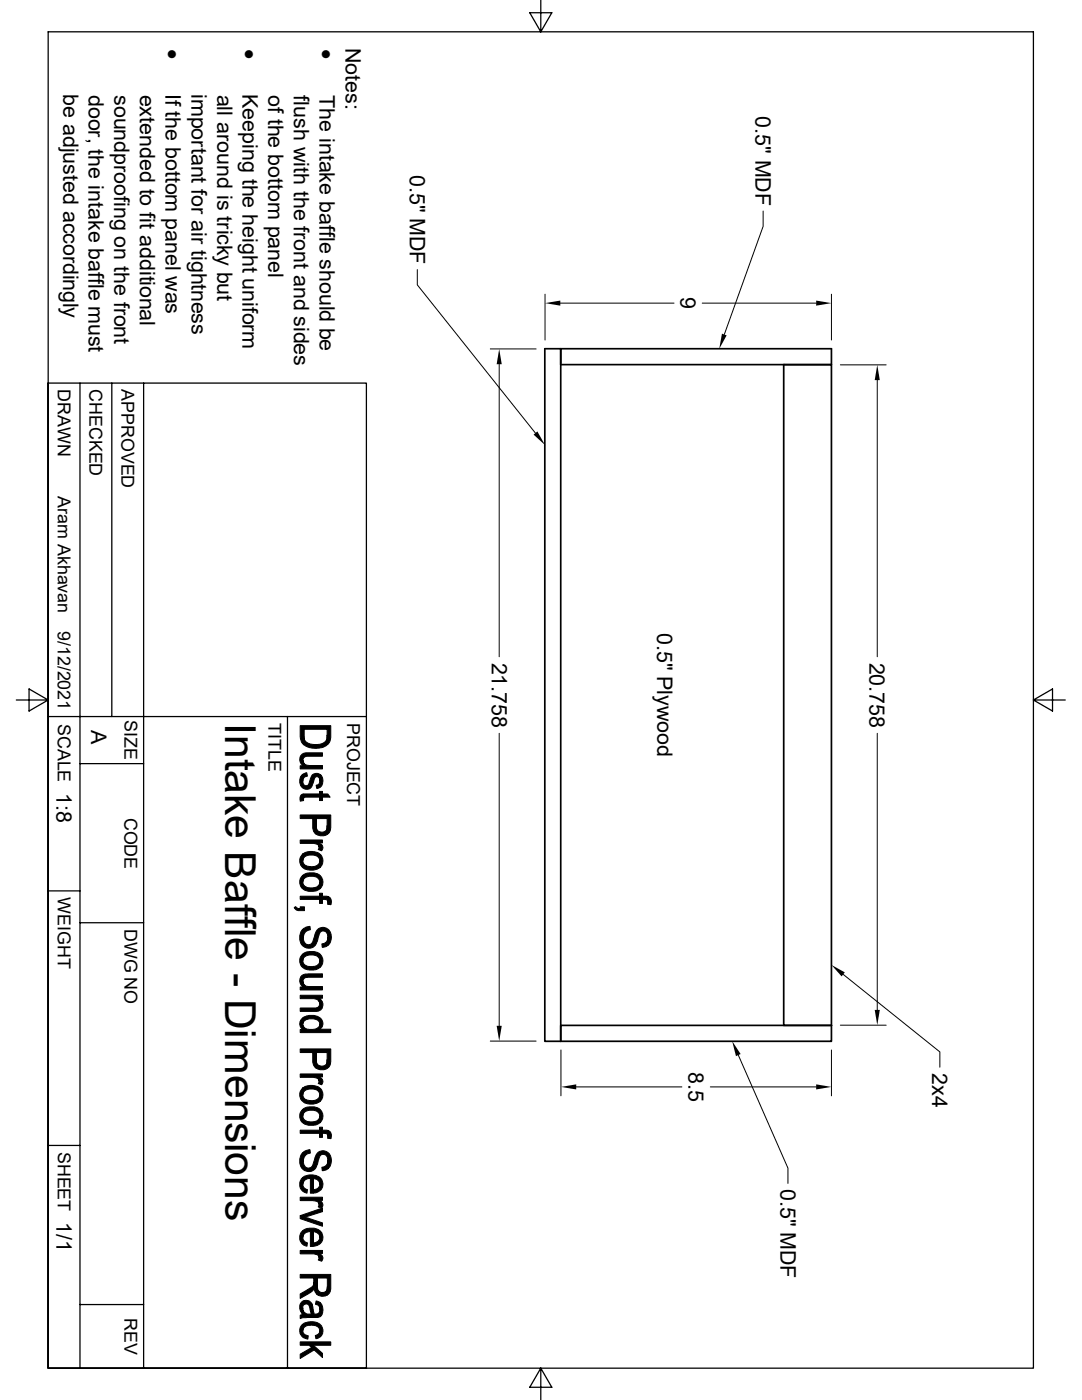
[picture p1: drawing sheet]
<svg xmlns="http://www.w3.org/2000/svg" width="216mm" height="279mm" viewBox="0 0 216 279" stroke-linecap="round" stroke-linejoin="round" font-family="sans-serif">
<path d="M108.7 69.6h3.2v138.2h-3.2zM111.9 69.6h54v3.2h-54zM156.4 72.8h9.5v131.8h-9.5zM165.9 204.6h-54v3.2M165.9 204.6v3.2h-54" fill="none" stroke="#000" stroke-width=".34"/>
<g fill="none" stroke="#000" stroke-width=".25">
<path d="M9.6 6.4h196.6v266.6h-196.6zM107.9 0v6.4l2.2-3.9h-4.4l2.2 3.9M9.6 76.5h63.5v196.5h-63.5zM16 76.5v196.5M22.3 76.5v66.5M28.7 76.5v196.5M3.3 139.7h6.3l-3.8 2.2v-4.4l3.8 2.2M206.2 139.7l3.8-2.2v4.4l-3.8-2.2h6.4M9.6 143h63.5M16 152.4h12.7M57.4 143v130M9.6 177.8h6.4"/>
<path d="M16 184.1h12.7M9.6 228.6h6.4M16 260.3h12.7M107.9 273l-2.2 3.9h4.4l-2.2-3.9v6.4"/>
</g>
<g fill="#000" stroke="#000" stroke-width=".2">
<path d="M60.1 158.7l.4-.2 .1 1.3-.7 .1v-.7z" fill-rule="evenodd"/>
<path d="M60.5 151.7l.1 .6v.5l-.2-.1z" fill-rule="evenodd"/>
<path d="M60.4 154.6l.8-.4 .1 .7a.94 .94 0 0 0-.9 1z" fill-rule="evenodd"/>
<path d="M60.2 154.7l.2-.1v1.3a.7 .7 0 0 0 .7 .9 .7 .7 0 0 0 .7-.8 1.58 1.58 0 0 1 1.5-1.7l.5 .3v1.2a.6 .6 0 0 0-.5-.8 .6 .6 0 0 0-.6 .7 1.85 1.85 0 0 1-1.5 1.8 1.73 1.73 0 0 1-1-2.8z" fill-rule="evenodd"/>
<path d="M60.2 150.5l.8-.3h3.3v.7h-2.8a.87 .87 0 0 0-1 .8l-.1 1a1.46 1.46 0 0 1-.2-2.2z" fill-rule="evenodd"/>
<path d="M59.9 152.8h.7v-.5a1.48 1.48 0 0 0 1.4 .5h2.3v.7h-4.4z" fill-rule="evenodd"/>
<path d="M63.8 154.6a1.62 1.62 0 0 1-.5 2.8l-.2-.7a.74 .74 0 0 0 .7-.9z" fill-rule="evenodd"/>
<path d="M60.6 145.5v1.2a1.8 1.8 0 0 0 2.2 1.9 2.17 2.17 0 0 0 2.4-1.1l.1-.8 .1 1.9a4.2 4.2 0 0 1-4.8 0z" fill-rule="evenodd"/>
<path d="M60.5 158.5h3.3v-.6h.5v.6h1.1l.5 .6h-1.6v.7h-.5v-.7h-2.8l-.4 .1-.1 .3z" fill-rule="evenodd"/>
<path d="M59.9 144.8h6.1v2.4l-.3 .9-.3 .5-.1-3.1h-4.7v3.1l-.4-.5-.3-.7z" fill-rule="evenodd"/>
<path d="M60.3 170.6l.1-.2v1.4a1.61 1.61 0 0 0 2.1 1.1l.7-.1a.92 .92 0 0 0 .6-1v1.3a2.85 2.85 0 0 1-3.8-.5l-.2-1.1z" fill-rule="evenodd"/>
<path d="M60.3 174.8l.1-.1v1.3a1.69 1.69 0 0 0 2.3 1.2l.3-.1a1.01 1.01 0 0 0 .8-1.1v1.4a2.68 2.68 0 0 1-3.9-.7l-.1-1z" fill-rule="evenodd"/>
<path d="M59.9 167.6h4.4v.6h-.6v.9a1.24 1.24 0 0 0-1.5-.8h-2.3z" fill-rule="evenodd"/>
<path d="M63.7 168.2a.95 .95 0 0 1 .5 1.6l-.7-.3 .2-.4z" fill-rule="evenodd"/>
<path d="M60.5 170.3a2.76 2.76 0 0 1 3.8 .7l.1 .6v.7l-.6 .8v-1.3a1.43 1.43 0 0 0-1.9-1.2l-.6 .2a1.17 1.17 0 0 0-.9 1z" fill-rule="evenodd"/>
<path d="M60.5 174.6a2.9 2.9 0 0 1 3.6 .4 1.79 1.79 0 0 1-.3 2.4v-1.4a1.43 1.43 0 0 0-1.9-1.1l-1 .3-.4 .4-.1 .4z" fill-rule="evenodd"/>
<path d="M63.1 163.4v1.4a1.1 1.1 0 0 0 1.1 1.3 1.1 1.1 0 0 0 1.1-1.3v1.7l-.7 .3h-.7l-.7-.3h-.2z" fill-rule="evenodd"/>
<path d="M59.9 178.9h3.9v-.6h.5v.6h1.1v1.2a.51 .51 0 0 0-.7-.6h-.4v.8h-.5v-.8h-3.9z" fill-rule="evenodd"/>
<path d="M59.9 162.6h6.1v2.6l-.3 .9-.4 .4v-3.1h-2.2l-.1 3.1-.4-.5-.2-.7v-1.9h-2.5z" fill-rule="evenodd"/>
<path d="M65.4 178.9a1.24 1.24 0 0 1 .6 1.7l-.6-.1z" fill-rule="evenodd"/>
<path d="M60.5 195.9l.1 .5v.6l-.2-.1z" fill-rule="evenodd"/>
<path d="M58.7 181.1l.3-.2 .5 .4 .4 .1v-.4h.8v.7h-.8a1.03 1.03 0 0 1-1.2-.6z" fill-rule="evenodd"/>
<path d="M60.5 185.4l.5-.4 .8-.1 .1 .6a1.52 1.52 0 0 0-1.4 1.7z" fill-rule="evenodd"/>
<path d="M60.3 190.5l.1-.1v1.3a1.69 1.69 0 0 0 2.3 1.2l.3-.1a1.01 1.01 0 0 0 .8-1.1v1.4a2.85 2.85 0 0 1-3.8-.5l-.2-1.2z" fill-rule="evenodd"/>
<path d="M63.7 199.2l.1 .1v1.1z" fill-rule="evenodd"/>
<path d="M60.2 194.7l.7-.3h3.4v.6h-2.8a.87 .87 0 0 0-1 .9l-.1 1a1.46 1.46 0 0 1-.2-2.2z" fill-rule="evenodd"/>
<path d="M59.9 197h.7v-.6a1.34 1.34 0 0 0 1.4 .5h2.3v.7h-4.4z" fill-rule="evenodd"/>
<path d="M59.9 198.6h4.4v.6h-.6v.7l-.4-.4-.6-.2h-2.8z" fill-rule="evenodd"/>
<path d="M60.5 190.3a2.9 2.9 0 0 1 3.6 .5 1.79 1.79 0 0 1-.3 2.3v-1.4a1.43 1.43 0 0 0-1.9-1.1l-1 .3-.4 .4-.1 .4z" fill-rule="evenodd"/>
<path d="M65.4 187v1.7l-.3 .2-.8 .2-.1-.7 .4-.1a1.08 1.08 0 0 0 .8-1.3z" fill-rule="evenodd"/>
<path d="M60.4 185.5l.1-.1v1.8a1.01 1.01 0 0 0 .7 1.3 1.01 1.01 0 0 0 1.3-.8 3.9 3.9 0 0 1 1.2-2.4 1.72 1.72 0 0 1 1.8 .2 1.72 1.72 0 0 1 .6 1.8l-.2 .8-.5 .6v-1.7a.92 .92 0 0 0-.7-1.2 .92 .92 0 0 0-1.1 .9 3.1 3.1 0 0 1-1.4 2.4 1.97 1.97 0 0 1-2-.6 1.97 1.97 0 0 1-.3-2.1l.1-.4z" fill-rule="evenodd"/>
<path d="M60.3 203.2h.1l.1 2.2a1.38 1.38 0 0 1-.2-2.2z" fill-rule="evenodd"/>
<path d="M60.3 217.3l.1-.2v1.4a1.61 1.61 0 0 0 2.1 1.1l.7-.1a.92 .92 0 0 0 .6-1v1.3a2.6 2.6 0 0 1-3.9-.8l-.1-.8z" fill-rule="evenodd"/>
<path d="M59.9 214.3h4.4v.6h-.6v.9a1.24 1.24 0 0 0-1.5-.8h-2.3z" fill-rule="evenodd"/>
<path d="M59.9 201.2h2.7a.91 .91 0 0 0 1.2-.8v-1.1a1.43 1.43 0 0 1 .5 1.8 1.43 1.43 0 0 1-1.7 .7h-2.7z" fill-rule="evenodd"/>
<path d="M60.5 203a2.81 2.81 0 0 1 3.8 .7l.1 .8-.1 .4-.5 .5v-1a1.57 1.57 0 0 0-2.1-1.1l-1 .5-.3 .6v-1.2z" fill-rule="evenodd"/>
<path d="M63.7 214.9a.95 .95 0 0 1 .5 1.6l-.7-.3 .2-.4z" fill-rule="evenodd"/>
<path d="M60.5 217a2.76 2.76 0 0 1 3.8 .7l.1 .6v.6l-.6 .9v-1.3a1.43 1.43 0 0 0-1.9-1.2l-.6 .2a1.17 1.17 0 0 0-.9 1z" fill-rule="evenodd"/>
<path d="M63.1 210.1v1.4a1.1 1.1 0 0 0 1.1 1.3 1.1 1.1 0 0 0 1.1-1.3v1.7l-.7 .3h-.7l-.7-.3-.2-.1z" fill-rule="evenodd"/>
<path d="M60.5 204.7v.1a2.3 2.3 0 0 0 2.8 .4l.4-.4 .1-.4v1h2.2v.7h-6.1v-.7h.6z" fill-rule="evenodd"/>
<path d="M59.9 209.3h6.1v2.6l-.3 .9-.4 .4v-3.1h-2.2l-.1 3-.4-.4-.2-.7v-1.9h-2.5z" fill-rule="evenodd"/>
<path d="M60.3 235.1l.1-.1v1.4a1.1 1.1 0 0 0 .9 1v.7a1.79 1.79 0 0 1-1-3z" fill-rule="evenodd"/>
<path d="M60.5 230l.5-.4 .8-.2 .1 .7a1.52 1.52 0 0 0-1.4 1.7z" fill-rule="evenodd"/>
<path d="M60.4 235a3.1 3.1 0 0 1 3.4 0v1.3a1.23 1.23 0 0 0-1.3-1.1v2.9h-.6v-2.9l-1.1 .3-.4 .9z" fill-rule="evenodd"/>
<path d="M60.3 221.5l.1-.1v1.3a1.69 1.69 0 0 0 2.3 1.2l.3-.1a1.01 1.01 0 0 0 .8-1.1v1.4a2.68 2.68 0 0 1-3.9-.7l-.1-1z" fill-rule="evenodd"/>
<path d="M59.9 238.9h4.4v.7h-.6v.8a1.24 1.24 0 0 0-1.5-.8h-2.3z" fill-rule="evenodd"/>
<path d="M60.5 221.3a2.9 2.9 0 0 1 3.6 .4 1.79 1.79 0 0 1-.3 2.4v-1.4a1.43 1.43 0 0 0-1.9-1.1l-1 .3-.4 .4-.1 .4z" fill-rule="evenodd"/>
<path d="M62.5 235.2v2.2l.9-.2 .4-.5v-1.7a1.77 1.77 0 0 1 .5 2 1.77 1.77 0 0 1-1.8 1.1z" fill-rule="evenodd"/>
<path d="M65.4 231.6v1.7l-.3 .2-.8 .1-.1-.6 .4-.1a1.16 1.16 0 0 0 .8-1.3z" fill-rule="evenodd"/>
<path d="M59.9 225.6h3.9v-.6h.5v.6h1.1v1.2a.51 .51 0 0 0-.7-.6h-.4v.8h-.5v-.8h-3.9z" fill-rule="evenodd"/>
<path d="M65.4 225.6a1.24 1.24 0 0 1 .6 1.6h-.6z" fill-rule="evenodd"/>
<path d="M60.4 230h.1v1.8a1.01 1.01 0 0 0 .7 1.3 1.01 1.01 0 0 0 1.3-.8 3.9 3.9 0 0 1 1.2-2.4 1.72 1.72 0 0 1 1.8 .2 1.72 1.72 0 0 1 .6 1.8l-.2 .8-.5 .6v-1.7a.92 .92 0 0 0-.7-1.2 .92 .92 0 0 0-1.1 .9 3.1 3.1 0 0 1-1.4 2.4 2.05 2.05 0 0 1-2.1-.7 2.05 2.05 0 0 1-.1-2.3z" fill-rule="evenodd"/>
<path d="M60.1 246l.3-.4v1.4a1.19 1.19 0 0 0 .9 1v.7a1.79 1.79 0 0 1-1.2-2.7z" fill-rule="evenodd"/>
<path d="M59.9 258.2l2.3-1.3 .3-.4 .1-.6 .1 1.3-.3 .4-2.5 1.5z" fill-rule="evenodd"/>
<path d="M60.4 245.6a3.1 3.1 0 0 1 3.4 0v1.3a1.17 1.17 0 0 0-1.3-1.1v2.9l-.6 .1v-3l-1.1 .3-.4 .9z" fill-rule="evenodd"/>
<path d="M63.1 259.6l.7 .3v1.4a.83 .83 0 0 0-.9-1z" fill-rule="evenodd"/>
<path d="M59.9 242.6l4.4 1.5v.6l-4.4-1.5z" fill-rule="evenodd"/>
<path d="M59.9 242.6l4.4-1.5v.7l-3.5 1.1z" fill-rule="evenodd"/>
<path d="M59.9 249.6h4.4v.5h-.6v.9a1.24 1.24 0 0 0-1.5-.8h-2.3z" fill-rule="evenodd"/>
<path d="M63.7 239.6a.92 .92 0 0 1 .5 1.5l-.7-.2 .2-.4z" fill-rule="evenodd"/>
<path d="M62.5 245.8v2.2h.2l.6-.2 .5-.5v-1.7a1.75 1.75 0 0 1 .5 2 1.75 1.75 0 0 1-1.8 1.1z" fill-rule="evenodd"/>
<path d="M63.7 250.1a.96 .96 0 0 1 .5 1.6l-.7-.2 .2-.5z" fill-rule="evenodd"/>
<path d="M63.3 255.1v1.5a1.03 1.03 0 0 0 .9 1.3 1.03 1.03 0 0 0 1.1-1.1v1.7l-1.1 .2-.9-.3z" fill-rule="evenodd"/>
<path d="M59.9 254.3h6.1v3l-.2 .7-.5 .4v-3.3h-2v3.3l-.4-.5-.2-.6-.1-2.2h-2.7z" fill-rule="evenodd"/>
<path d="M60.4 261l.1 1.3-.2-.1z" fill-rule="evenodd"/>
<path d="M60.3 264.4l.1-.1v1.3a1.09 1.09 0 0 0 1.1 1l-.1 .7a1.68 1.68 0 0 1-1.5-1.1 1.68 1.68 0 0 1 .4-1.8z" fill-rule="evenodd"/>
<path d="M60.3 259.8l.8-.3a1.17 1.17 0 0 1 1.1 .6l-.1 2.2-.3-1.1a.73 .73 0 0 0-.6-1 .73 .73 0 0 0-.8 .8l-.1 1.2a1.79 1.79 0 0 1 0-2.4z" fill-rule="evenodd"/>
<path d="M63.8 265.6v1.2l-.8 .4-.1-.7h.2a.89 .89 0 0 0 .7-.9z" fill-rule="evenodd"/>
<path d="M59.9 270.3l2.3-1.4 .3-.4 1.8 1.6v.8l-1.6-1.5-2.8 1.7z" fill-rule="evenodd"/>
<path d="M60.5 261.5l.2 .3a1.45 1.45 0 0 0 1.4 .5l.1-2.2 .5 2.1a.76 .76 0 0 0 .8-.1 .76 .76 0 0 0 .3-.8v-1.4a2.04 2.04 0 0 1 0 2.9l-.3 .1-3 .1-.6 .1v-.6l.6-.2z" fill-rule="evenodd"/>
<path d="M60.4 264.3a2.78 2.78 0 0 1 3.8 .5 1.63 1.63 0 0 1-.4 2v-1.2a1.38 1.38 0 0 0-1.9-1.1l-1 .3-.4 .3-.1 .5z" fill-rule="evenodd"/>
<path d="M59.9 267.8h6.1v.7h-3.5l-.3 .4-.5-.4h-1.8z" fill-rule="evenodd"/>
</g>
<g fill="none" stroke="#000" stroke-width=".2">
<path d="M83.3 53.8v3.1l23.5 29.5M108.8 58.7v9.2M152.3 42.1v3.1l-7.8 21.6M165.9 58.7v9.2M97.8 69.6h9.2M99.6 72.7v58.4M111.8 60.5h22.7M140.1 60.5h22.8M167.7 72.8h9.1M175 75.9v55.2M99.6 146.3v58.4M175 146.3v55.2"/>
<path d="M168.3 194.5l19.2 15.4v3.1M97.8 207.8h9.2M111.9 209.5v9.2M115 216.9h21.1M141.7 216.9h21.2M147.3 210.6l9.9 22.5v3.1M165.9 209.5v9.2M167.7 204.6h9.1"/>
</g>
<path d="M108.8 60.5l3-.5v1zM162.9 60l3 .5-3 .5zM99.6 69.6l.5 3.1h-1zM144.1 66.6l.9 .3-1.5 2.7zM175 72.8l.6 3.1h-1.1zM106.5 86.7l.7-.6 1.6 2.7zM165.9 192.6l2.7 1.5-.7 .8zM99.1 204.7h1l-.5 3.1zM111.9 216.9l3.1-.5v1zM146.1 207.8l1.7 2.6-.9 .4zM162.9 216.4l3 .5-3 .5zM174.5 201.5h1.1l-.6 3.1z" fill="#000"/>
<text font-size="8.5" x="44.9" y="144.3" transform="rotate(90 44.9 144.3)">Intake Baffle - Dimensions</text>
<g font-size="4.5">
<text x="33" y="9.7" transform="rotate(90 33 9.7)">·</text>
<text x="48.4" y="9.7" transform="rotate(90 48.4 9.7)">·</text>
<text x="63.8" y="9.7" transform="rotate(90 63.8 9.7)">·</text>
</g>
<g font-size="4.3">
<text x="68.9" y="9.6" transform="rotate(90 68.9 9.6)">Notes:</text>
<text x="12.6" y="18.8" transform="rotate(90 12.6 18.8)">be adjusted accordingly</text>
<text x="17.7" y="18.9" transform="rotate(90 17.7 18.9)">door, the intake baffle must</text>
<text x="22.8" y="18.9" transform="rotate(90 22.8 18.9)">soundproofing on the front</text>
<text x="27.9" y="18.9" transform="rotate(90 27.9 18.9)">extended to fit additional</text>
<text x="33" y="18.7" transform="rotate(90 33 18.7)">If the bottom panel was</text>
<text x="38.2" y="18.8" transform="rotate(90 38.2 18.8)">important for air tightness</text>
<text x="43.3" y="18.9" transform="rotate(90 43.3 18.9)">all around is tricky but</text>
<text x="48.4" y="18.8" transform="rotate(90 48.4 18.8)">Keeping the height uniform</text>
<text x="53.5" y="18.9" transform="rotate(90 53.5 18.9)">of the bottom panel</text>
<text x="58.6" y="19" transform="rotate(90 58.6 19)">flush with the front and sides</text>
<text x="63.8" y="19" transform="rotate(90 63.8 19)">The intake baffle should be</text>
<text x="150.7" y="23.2" transform="rotate(90 150.7 23.2)">0.5&quot; MDF</text>
<text x="81.7" y="34.9" transform="rotate(90 81.7 34.9)">0.5&quot; MDF</text>
<text x="135.8" y="59.3" transform="rotate(90 135.8 59.3)">9</text>
<text x="131.1" y="126.3" transform="rotate(90 131.1 126.3)">0.5&quot; Plywood</text>
<text x="98.1" y="132.2" transform="rotate(90 98.1 132.2)">21.758</text>
<text x="173.5" y="132.2" transform="rotate(90 173.5 132.2)">20.758</text>
<text x="18.2" y="145.7" transform="rotate(90 18.2 145.7)">A</text>
<text x="11.3" y="158.2" transform="rotate(90 11.3 158.2)">1:8</text>
<text x="137.4" y="214" transform="rotate(90 137.4 214)">8.5</text>
<text x="186" y="214.1" transform="rotate(90 186 214.1)">2x4</text>
<text x="155.7" y="237.3" transform="rotate(90 155.7 237.3)">0.5&quot; MDF</text>
<text x="11.3" y="243.8" transform="rotate(90 11.3 243.8)">1/1</text>
</g>
<g font-size="3.6">
<text x="11.5" y="77.7" transform="rotate(90 11.5 77.7)">DRAWN</text>
<text x="17.9" y="77.7" transform="rotate(90 17.9 77.7)">CHECKED</text>
<text x="24.2" y="77.7" transform="rotate(90 24.2 77.7)">APPROVED</text>
<text x="11.5" y="99" transform="rotate(90 11.5 99)">Aram Akhavan</text>
<text x="11.5" y="125.9" transform="rotate(90 11.5 125.9)">9/12/2021</text>
<text x="24.9" y="143.8" transform="rotate(90 24.9 143.8)">SIZE</text>
<text x="11.5" y="144.5" transform="rotate(90 11.5 144.5)">SCALE</text>
<text x="53.6" y="144.3" transform="rotate(90 53.6 144.3)">TITLE</text>
<text x="69.3" y="144.3" transform="rotate(90 69.3 144.3)">PROJECT</text>
<text x="24.9" y="163.2" transform="rotate(90 24.9 163.2)">CODE</text>
<text x="11.5" y="179.1" transform="rotate(90 11.5 179.1)">WEIGHT</text>
<text x="24.9" y="185.4" transform="rotate(90 24.9 185.4)">DWG NO</text>
<text x="11.5" y="229.9" transform="rotate(90 11.5 229.9)">SHEET</text>
<text x="24.9" y="263" transform="rotate(90 24.9 263)">REV</text>
</g>
</svg>
